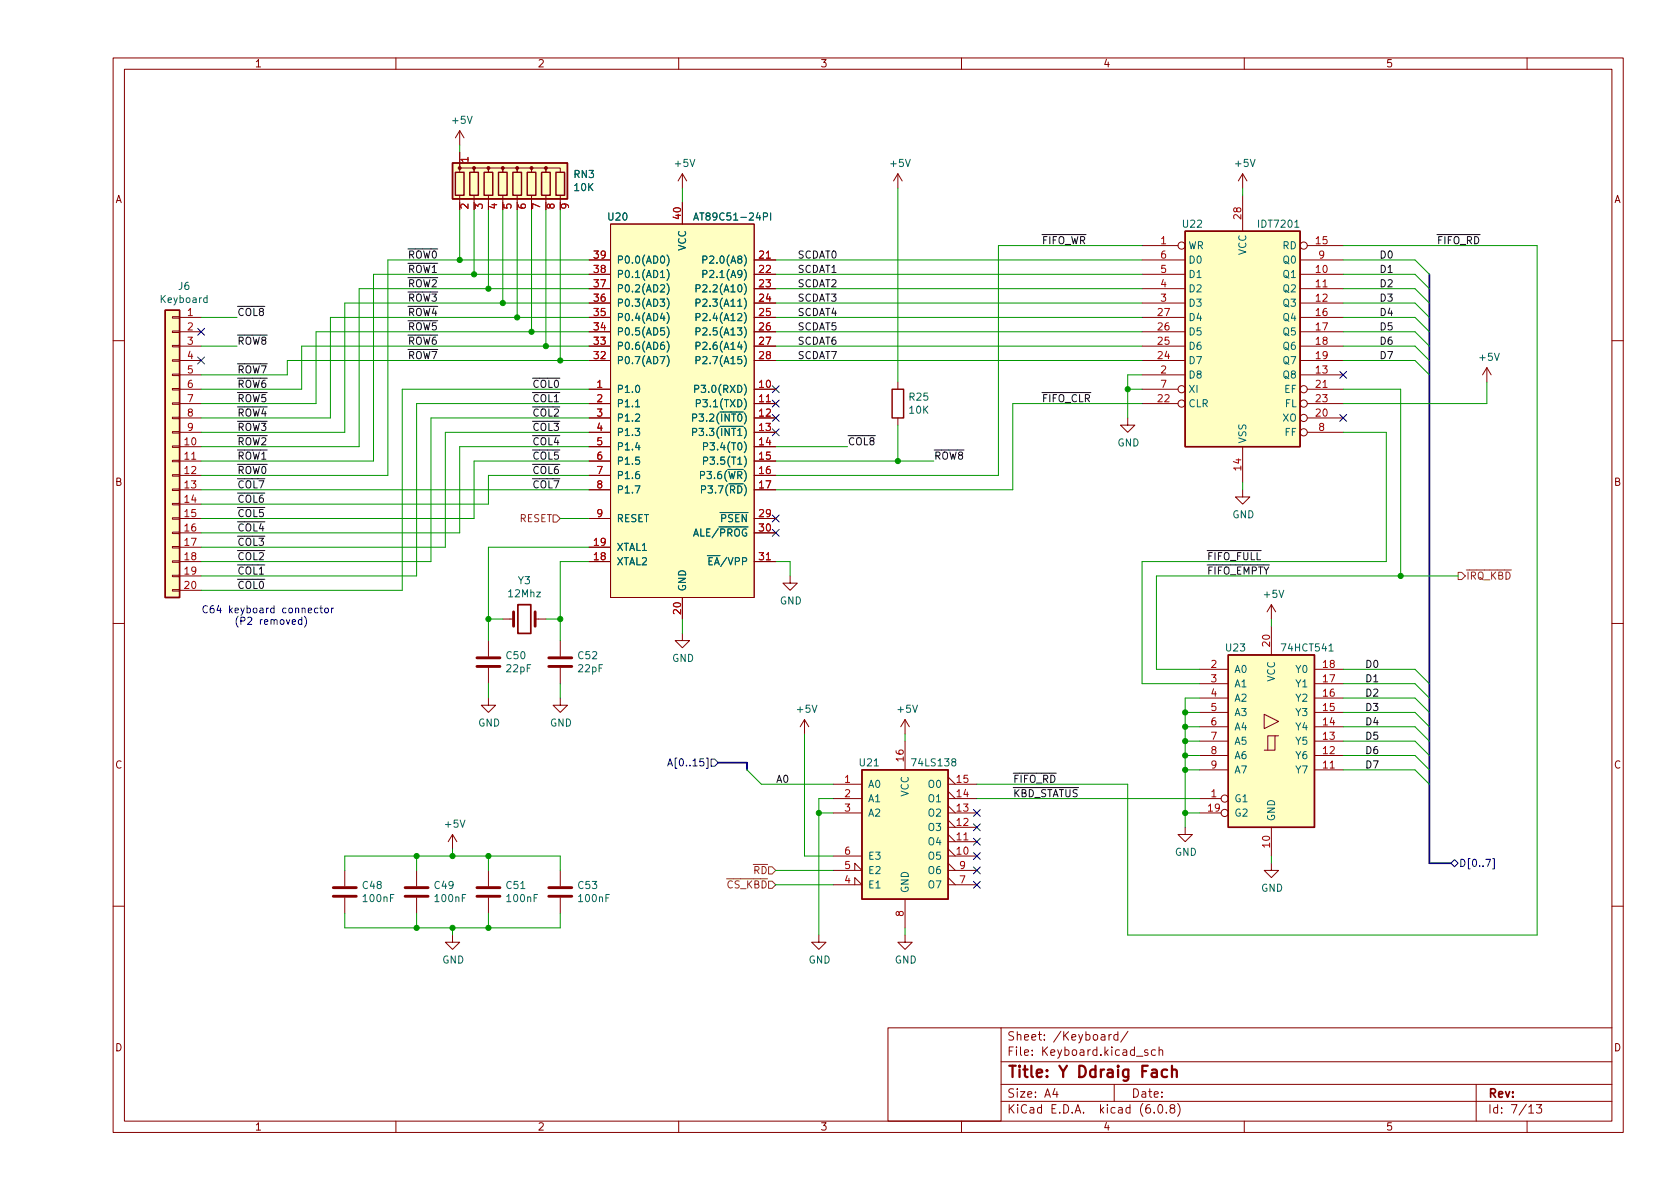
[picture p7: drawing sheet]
<svg xmlns="http://www.w3.org/2000/svg" width="297mm" height="210mm" viewBox="0 0 297 210" stroke-linecap="round" stroke-linejoin="round" font-family="sans-serif">
<g fill="none" stroke="#840000" stroke-width=".18">
<path d="M20 10.2h267v190.1h-267zM22 12.2h263v186.1h-263zM70 10.2v2M120 10.2v2M170 10.2v2M220 10.2v2M270 10.2v2M81.3 30.5v-.8h2.5v.8v-.8h2.6v.8v-.8h2.5v.8v-.8h2.5v.8v-.8h2.6v.8v-.8h2.5v.8v-.8h2.6v.8M81.3 23.1l-.8 1.3M81.3 23.1v2.5M81.3 26.9v2.6M81.3 34.5v1.3"/>
<path d="M81.3 23.1l.7 1.3M83.8 34.5v1.3M86.4 34.5v1.3M88.9 34.5v1.3M91.4 34.5v1.3M94 34.5v1.3M96.5 34.5v1.3M99.1 34.5v1.3M107.9 39.6h25.4v66.1h-25.4zM120.6 30.7l-.7 1.3M120.6 30.7v2.6M120.6 35.8v3.8"/>
<path d="M120.6 30.7l.8 1.3M158.7 30.7l-.7 1.3M158.7 30.7v2.6M158.7 30.7l.8 1.3M219.7 30.7l-.8 1.3M219.7 30.7v2.6M219.7 34.5v6.4M219.7 30.7l.8 1.3M30.5 58.5h1.2v.3h-1.2zM30.5 56h1.2v.3h-1.2zM31.7 56.1h3.9M31.7 58.7h3.9"/>
<path d="M104.1 56.1h3.8M104.1 58.7h3.8M104.1 46h3.8M104.1 48.5h3.8M104.1 51h3.8M104.1 53.6h3.8M133.3 56.1h3.9M133.3 58.7h3.9M133.3 46h3.9M133.3 48.5h3.9M133.3 51h3.9M133.3 53.6h3.9"/>
<path d="M201.9 56.1h7.6M201.9 58.7h7.6M201.9 46h7.6M201.9 48.5h7.6M201.9 51h7.6M201.9 53.6h7.6M201.9 43.4h6.4M229.9 56.1h7.6M229.9 58.7h7.6M229.9 46h7.6M229.9 48.5h7.6M229.9 51h7.6"/>
<path d="M229.9 53.6h7.6M231.1 43.4h6.4M20 60.2h2M30.5 78.9h1.2v.2h-1.2zM30.5 76.3h1.2v.3h-1.2zM30.5 73.8h1.2v.2h-1.2zM30.5 71.2h1.2v.3h-1.2zM30.5 68.7h1.2v.3h-1.2zM30.5 66.2h1.2v.2h-1.2zM30.5 63.6h1.2v.3h-1.2zM30.5 61.1h1.2v.2h-1.2zM31.7 79h3.9"/>
<path d="M31.7 61.2h3.9M31.7 63.7h3.9M31.7 66.3h3.9M31.7 68.8h3.9M31.7 71.4h3.9M31.7 73.9h3.9M31.7 76.4h3.9M104.1 79h3.8M104.1 61.2h3.8M104.1 63.7h3.8M104.1 68.8h3.8M104.1 71.4h3.8"/>
<path d="M104.1 73.9h3.8M104.1 76.4h3.8M133.3 79h3.9M133.3 61.2h3.9M133.3 63.7h3.9M133.3 68.8h3.9M133.3 71.4h3.9M133.3 73.9h3.9M133.3 76.4h3.9M158.7 67.6v1.2M158.7 73.9v1.3M199.4 73.9v1.3h1.3l-1.3 1.2-1.3-1.2h1.3"/>
<path d="M201.9 61.2h7.6M201.9 63.7h7.6M201.9 66.3h7.6M201.9 68.8h6.4M201.9 71.4h6.4M219.7 79v6.3M229.9 61.2h7.6M229.9 63.7h7.6M229.9 66.3h7.6M231.1 68.8h6.4M231.1 71.4h6.4M231.1 73.9h6.4"/>
<path d="M231.1 76.4h6.4M262.9 65l-.8 1.3M262.9 65v2.6M262.9 65l.8 1.3M285 60.2h2M30.5 99.2h1.2v.2h-1.2zM30.5 96.6h1.2v.3h-1.2zM30.5 94.1h1.2v.3h-1.2zM30.5 91.6h1.2v.2h-1.2zM30.5 89h1.2v.3h-1.2zM30.5 86.5h1.2v.2h-1.2zM30.5 83.9h1.2v.3h-1.2z"/>
<path d="M30.5 81.4h1.2v.3h-1.2zM31.7 81.5h3.9M31.7 84.1h3.9M31.7 86.6h3.9M31.7 89.1h3.9M31.7 91.7h3.9M31.7 94.2h3.9M31.7 96.8h3.9M31.7 99.3h3.9M104.1 81.5h3.8M104.1 84.1h3.8M104.1 86.6h3.8"/>
<path d="M104.1 91.7h3.8M104.1 96.8h3.8M104.1 99.3h3.8M133.3 81.5h3.9M133.3 84.1h3.9M133.3 86.6h3.9M133.3 91.7h3.9M133.3 94.2h3.9M133.3 99.3h3.9M219.7 86.6v1.3h1.3l-1.3 1.2-1.3-1.2h1.3M20 110.2h2M30.5 104.3h1.2v.2h-1.2z"/>
<path d="M30.5 101.7h1.2v.3h-1.2zM31.7 101.8h3.9M31.7 104.4h3.9M86.4 113.3v2.8M86.4 118.1v2.8M88.9 109.5h1.9M94.6 109.5h1.9M99.1 113.3v2.8M99.1 118.1v2.8M120.6 112v1.3h1.3l-1.3 1.2-1.2-1.2h1.2M120.6 105.7v3.8M139.7 101.8v1.3h1.3l-1.3 1.3-1.3-1.3h1.3"/>
<path d="M212.1 118.4h5.1M224.8 106.9v2.6M224.8 110.7v5.1M224.8 106.9l-.8 1.3M224.8 106.9l.8 1.3M232.4 118.4h5.1M285 110.2h2M86.4 123.4v1.3h1.2l-1.2 1.3-1.3-1.3h1.3M99.1 123.4v1.3h1.2l-1.2 1.3-1.3-1.3h1.3M142.2 127.2l-.7 1.3M142.2 127.2v2.6M142.2 127.2l.8 1.3"/>
<path d="M147.3 138.7h5.1M160 127.2v2.6M160 131.1v5M160 127.2l-.7 1.3M160 127.2l.8 1.3M167.6 138.7h5.1M167.6 139.9l1.3 1.3M167.6 137.4l1.3 1.3M212.1 136.1h5.1M212.1 133.6h5.1M212.1 131.1h5.1M212.1 128.5h5.1"/>
<path d="M212.1 126h5.1M212.1 123.4h5.1M212.1 120.9h5.1M223.5 126.3l2.6 1.3-2.6 1.2zM225.4 130.1h-1.2v2.6M226.1 130.1h-.7v2.6h-1.9M232.4 136.1h5.1M232.4 133.6h5.1M232.4 131.1h5.1M232.4 128.5h5.1M232.4 126h5.1M232.4 123.4h5.1"/>
<path d="M232.4 120.9h5.1M61 153.9v2.8M61 158.7v2.8M73.7 153.9v2.8M73.7 158.7v2.8M80 147.6l-.8 1.2M80 147.6v2.5M80 147.6l.8 1.2M86.4 153.9v2.8M86.4 158.7v2.8M99.1 153.9v2.8M99.1 158.7v2.8"/>
<path d="M147.3 156.5h5.1l-1.3-1.3v1.3M147.3 153.9h5.1l-1.3-1.3v1.3M147.3 151.4h5.1M147.3 143.8h5.1M147.3 141.2h5.1M160 159v5.1M167.6 151.4h5.1M167.6 150.1l1.3 1.3M167.6 148.8h5.1M167.6 147.6l1.3 1.2M167.6 146.3h5.1M167.6 145l1.3 1.3"/>
<path d="M167.6 143.8h5.1M167.6 142.5l1.3 1.3M167.6 141.2h5.1M167.6 156.5h5.1M167.6 153.9h5.1M167.6 155.2l1.3 1.3M167.6 152.6l1.3 1.3M209.5 146.3v1.3h1.3l-1.3 1.2-1.2-1.2h1.2M212.1 143.8h3.8M212.1 141.2h3.8M224.8 152.6v1.3h1.3l-1.3 1.3-1.3-1.3h1.3M224.8 146.3v5.1"/>
<path d="M20 160.2h2M80 165.3v1.3h1.3l-1.3 1.3-1.3-1.3h1.3M144.8 165.3v1.3h1.2l-1.2 1.3-1.3-1.3h1.3M160 165.3v1.3h1.3l-1.3 1.3-1.3-1.3h1.3M285 160.2h2M70 198.3v2M120 198.3v2M157 181.8h20v16.5h-20zM170 198.3v2M177 194.8h108M177 191.8h108M177 187.8h108"/>
<path d="M177 181.8h108M186.5 192.5l-.4 1h1M186.9 193v1M196.1 182.9v1M196.5 182.9l-.3 .1-.1 .2M197 191.8v3M197.6 183l-.4-.1-.3 .3v.4l.2 .3h.5M197.6 182.4v1.5M199.4 182.4l-1.3 1.9M200.9 186.8h1.2M202.9 185.7l-.3-.1-.2 .2v.3l.5 .1v.4h-.5M204.1 196.7v.1"/>
<path d="M204.3 185.7l-.4-.1-.3 .3v.4l.1 .3h.6M204.9 195.4l.2-.1a.81 .81 0 0 1 .6 .7 .81 .81 0 0 1-.3 .8h-.2a.81 .81 0 0 1-.6-.6 .81 .81 0 0 1 .3-.8zM204.9 185.8l.2-.2 .4 .1 .1 .9M204.9 185.1v1.5M206.2 196.7v.1M207.1 196l-.2-.3v-.2l.2-.2 .5 .1 .1 .2-.1 .2-.6 .2-.1 .3v.4l.2 .1h.5l.1-.3-.1-.4-.2-.1M208.2 195.1a1.72 1.72 0 0 1 0 2.3M220 198.3v2M261 191.8v6.5M270 198.3v2M270.3 195.8l.4-.5v1.5M270.3 196.8h.9"/>
<path d="M271.7 195.3h.9l-.5 .6 .4 .1v.7l-.2 .1h-.4l-.2-.1"/>
<circle cx="208.9" cy="43.4" r=".63"/>
<circle cx="230.5" cy="43.4" r=".63"/>
<circle cx="208.9" cy="71.4" r=".63"/>
<circle cx="208.9" cy="68.8" r=".63"/>
<circle cx="230.5" cy="73.9" r=".63"/>
<circle cx="230.5" cy="71.4" r=".63"/>
<circle cx="230.5" cy="76.4" r=".63"/>
<circle cx="230.5" cy="68.8" r=".63"/>
<circle cx="216.5" cy="141.2" r=".63"/>
<circle cx="216.5" cy="143.8" r=".63"/>
</g>
<path d="M206.4 189.2l-.6-.1-.4 .4v.6l.2 .3 .2 .1 .6-.1M207.2 189.3a.5 .5 0 0 1 .9 .1v1.1M207.2 188.5v2" fill="none" stroke="#840000" stroke-width=".4"/>
<g fill="#ffffc2" stroke="#ffffc2" stroke-width=".18">
<path d="M152.4 136.1h15.2v22.9h-15.2z"/>
<path d="M29.2 54.9h2.5v50.8h-2.5z"/>
<path d="M80 28.8h20.3v6.4h-20.3z"/>
<path d="M217.2 115.8h15.2v30.5h-15.2z"/>
<path d="M107.9 39.6h25.4v66.1h-25.4z"/>
<path d="M209.5 40.9h20.4v38.1h-20.4z"/>
</g>
<g fill="none" stroke="#840000" stroke-width=".25">
<path d="M80 28.8h20.3v6.4h-20.3zM80.5 30.5h1.5v4h-1.5zM83.1 30.5h1.5v4h-1.5zM85.6 30.5h1.5v4h-1.5zM88.1 30.5h1.6v4h-1.6zM90.7 30.5h1.5v4h-1.5zM93.2 30.5h1.5v4h-1.5zM95.8 30.5h1.5v4h-1.5zM98.3 30.5h1.5v4h-1.5zM29.2 54.9h2.5v50.8h-2.5zM209.5 40.9h20.4v38.1h-20.4zM157.7 68.8h2.1v5.1h-2.1z"/>
<path d="M217.2 115.8h15.2v30.5h-15.2zM152.4 136.1h15.2v22.9h-15.2z"/>
</g>
<g fill="none" stroke="#840000" stroke-width=".51">
<path d="M84.3 117.9h4.1M84.3 116.3h4.1M90.8 108.2v2.5M94.6 108.2v2.5M97 117.9h4.1M97 116.3h4.1M58.9 158.5h4.1M58.9 157h4.1M71.6 158.5h4.1M71.6 157h4.1M84.3 158.5h4.1M84.3 157h4.1"/>
<path d="M97 158.5h4.1M97 157h4.1"/>
</g>
<g fill="none" stroke="#006464" stroke-width=".18">
<path d="M122.6 38.9l.5-1.2 .4 1.2M122.8 38.6h.6M136.3 37.7v1.2M36.6 52.7h-.3l-.3 .2 .1 .5h.5M36.6 52.2v1.3M117.9 57.8a1.46 1.46 0 0 1 0 1.9M117.9 55.3a1.46 1.46 0 0 1 0 1.9M117.9 52.7a1.46 1.46 0 0 1 0 1.9M117.9 50.2a1.46 1.46 0 0 1 0 1.9M117.9 47.6a1.46 1.46 0 0 1 0 2M117.9 45.1a1.46 1.46 0 0 1 0 1.9M123.1 51h.6l.1-.2-.1-.3-.6-.1v1.2"/>
<path d="M123.1 53.6l.6-.1 .1-.2-.1-.3-.6-.1v1.3M123.1 56.1l.6-.1 .1-.1-.1-.3-.6-.2v1.3M123.1 58.6h.6l.1-.2-.1-.3-.6-.1v1.2M124.3 45.9h.6l.1-.2-.1-.3-.6-.1v1.2M124.3 48.5l.6-.1 .1-.2-.1-.3-.6-.1v1.3M112.4 71.9h.7M117.9 62.9a1.46 1.46 0 0 1 0 1.9M117.9 60.3a1.46 1.46 0 0 1 0 2M122.8 68.8l.6-.1 .1-.1v-.3l-.7-.2v1.3M123.1 61.2l.6-.1 .1-.2-.1-.3-.6-.1v1.3M123.1 63.7h.6l.1-.2-.1-.3-.6-.1v1.2M123.1 71.3h.6l.2-.2-.1-.3-.7-.1v1.2"/>
<path d="M124.4 79l.6-.1 .1-.2v-.3l-.7-.1v1.3M124.4 81.5l.6-.1 .1-.1v-.3l-.7-.2v1.3M235 115.1h.7"/>
</g>
<path d="M91.6 106.9h2.3v5.1h-2.3z" fill="none" stroke="#840000" stroke-width=".3"/>
<g fill="#840000" stroke="#840000" stroke-width=".18">
<circle cx="81.3" cy="29.7" r=".25"/>
<circle cx="83.8" cy="29.7" r=".25"/>
<circle cx="86.4" cy="29.7" r=".25"/>
<circle cx="88.9" cy="29.7" r=".25"/>
<circle cx="91.4" cy="29.7" r=".25"/>
<circle cx="94" cy="29.7" r=".25"/>
<circle cx="96.5" cy="29.7" r=".25"/>
</g>
<g fill="none" stroke="#000084" stroke-width=".18">
<path d="M35 58.1l1.2 1.2M36.2 58.1l-1.2 1.2M35 63.1l1.2 1.3M36.2 63.1l-1.2 1.3M136.6 75.8l1.2 1.3M136.6 73.3l1.2 1.2M136.6 70.8l1.2 1.2M136.6 68.2l1.2 1.2M137.8 75.8l-1.2 1.3M137.8 73.3l-1.2 1.2M137.8 70.8l-1.2 1.2M137.8 68.2l-1.2 1.2"/>
<path d="M236.9 73.3l1.2 1.2M236.9 65.7l1.2 1.2M238.1 73.3l-1.2 1.2M238.1 65.7l-1.2 1.2M136.6 93.6l1.2 1.2M136.6 91.1l1.2 1.2M137.8 93.6l-1.2 1.2M137.8 91.1l-1.2 1.2M118.1 135.4l.4-1.2 .4 1.2M118.2 135.1h.6M125.7 134.2h.7l.6 .7-.6 .6h-.7zM172.1 150.8l1.2 1.2"/>
<path d="M172.1 153.3l1.2 1.2M172.1 143.1l1.2 1.3M172.1 148.2l1.2 1.2M172.1 145.7l1.2 1.2M172.1 155.8l1.2 1.3M173.3 150.8l-1.2 1.2M173.3 153.3l-1.2 1.2M173.3 143.1l-1.2 1.3M173.3 148.2l-1.2 1.2M173.3 145.7l-1.2 1.2M173.3 155.8l-1.2 1.3M256.5 152.6l.7-.6 .6 .6-.6 .7z"/>
<path d="M263.9 151.8h.3v1.8h-.3"/>
</g>
<path d="M97.8 91.1h.6l.7 .6-.7 .6h-.6zM257.8 101.2h.6l.7 .6-.7 .7h-.6zM135.9 155.8h.6l.7 .7-.7 .6h-.6z" fill="none" stroke="#725600" stroke-width=".18"/>
<g fill="none" stroke="#0f0f0f" stroke-width=".18">
<path d="M95.2 72.4a.6 .6 0 0 0-.9 .5 .6 .6 0 0 0 .6 .7l.3-.1M95.8 80l.2-.1a.43 .43 0 0 1 .5 .5v.4a.42 .42 0 0 1-.4 .4 .42 .42 0 0 1-.4-.4v-.4zM95.8 72.4l.2-.1a.43 .43 0 0 1 .5 .4v.5a.42 .42 0 0 1-.4 .4 .42 .42 0 0 1-.4-.4v-.5zM97 79.9v1.3h.7M97 72.3v1.3h.7M98 72.4l.5-.1 .2 .4-.7 .9h.7M98.7 79.9h-.6l-.1 .6 .2-.1 .4 .1 .1 .2v.4l-.2 .1-.5-.1M43 97.8a.6 .6 0 0 0-.8 .5 .6 .6 0 0 0 .6 .7l.2-.1M43 90.2a.6 .6 0 0 0-.8 .4 .6 .6 0 0 0 .6 .8l.2-.2M43.6 97.9l.2-.2a.43 .43 0 0 1 .5 .4v.5a.42 .42 0 0 1-.4 .4 .42 .42 0 0 1-.4-.4zM43.6 90.3l.2-.2a.43 .43 0 0 1 .5 .4v.4a.42 .42 0 0 1-.4 .5 .42 .42 0 0 1-.4-.5zM44.9 97.7v1.3h.6"/>
<path d="M44.9 90.1v1.3h.6M45.9 97.8l.4-.1 .3 .4-.8 .9h.8M46.5 90.1h-.6v.6l.1-.1h.5l.1 .2-.1 .4-.2 .2-.4-.2M95.2 80.1a.6 .6 0 0 0-.9 .4 .6 .6 0 0 0 .6 .7l.3-.1M95.2 85.1a.6 .6 0 0 0-.9 .5 .6 .6 0 0 0 .6 .7l.3-.1M95.8 85.1l.2-.1a.43 .43 0 0 1 .5 .4v.5a.42 .42 0 0 1-.4 .4 .42 .42 0 0 1-.4-.4v-.5zM97 85v1.3h.7M98 85h.8l-.5 1.3M43 102.9a.6 .6 0 0 0-.8 .4 .6 .6 0 0 0 .6 .8l.2-.2M43.6 103l.2-.2a.43 .43 0 0 1 .5 .4v.4a.42 .42 0 0 1-.4 .5 .42 .42 0 0 1-.4-.5zM44.9 102.8v1.3h.6M46 102.9l.2-.1a.68 .68 0 0 1 .4 .6 .68 .68 0 0 1-.4 .7 .84 .84 0 0 1-.2-1.2z"/>
</g>
<path d="M49.7 109.6h.3l.2 .2v.4l-.2 .2h-.3l-.2-.2zM50.6 109.6l.3 .8 .3-.8M51.7 110l.6-.1-.1-.3h-.4l-.1 .2v.6h.5M53.4 109.6h-.4l-.2 .2 .1 .6h.5M53.4 109.1v1.3M53.8 109a1.46 1.46 0 0 1 0 1.9M56.2 107.6l-.4-.1-.2 .3 .1 .5h.5M56.6 107.5h.4M56.7 107.1v1.1l.3 .2M57.5 107.6l.3-.1 .3 .3v.3l-.3 .3-.3-.1-.1-.2zM58.6 107.5v.9M59 107.5l-.4 .3" fill="none" stroke="#0000c2" stroke-width=".18"/>
<path d="M252.7 48.5v104.1h3.8M127 134.9h5.1v1.2" fill="none" stroke="#000084" stroke-width=".3"/>
<g fill="none" stroke="#009600" stroke-width=".18">
<path d="M81.3 25.6v1.3M81.3 37.1v8.9M83.8 37.1v11.4M86.4 37.1v13.9M88.9 37.1v16.5M91.4 37.1v19M94 37.1v21.6M96.5 37.1v24.1M99.1 37.1v26.6M120.6 33.3v2.5M158.7 33.3v34.3M219.7 33.3v1.2"/>
<path d="M35.6 56.1h6.3M104.1 48.5h-38.1v33h-30.4M104.1 58.7h-48.2v12.7h-20.3M104.1 51h-40.6v28h-27.9M104.1 56.1h-45.7v17.8h-22.8M104.1 46h-35.5v38.1h-33M104.1 53.6h-43.1v22.8h-25.4M137.2 58.7h64.7M137.2 48.5h64.7M137.2 51h64.7M137.2 56.1h64.7M137.2 46h64.7"/>
<path d="M137.2 53.6h64.7M201.9 43.4h-25.4v40.7h-39.3M237.5 43.4h34.3v121.9h-72.4v-26.6h-26.7M237.5 58.7h12.7l2.5 2.5M237.5 48.5h12.7l2.5 2.5M237.5 51h12.7l2.5 2.6M237.5 56.1h12.7l2.5 2.6M237.5 46h12.7l2.5 2.5M237.5 53.6h12.7l2.5 2.5M35.6 61.2h6.3M104.1 63.7h-53.3v2.6h-15.2M104.1 61.2h-50.8v7.6h-17.7"/>
<path d="M104.1 76.4h-25.4v20.4h-43.1M104.1 71.4h-30.4v30.4h-38.1M104.1 73.9h-27.9v25.4h-40.6M104.1 79h-22.8v15.2h-45.7M104.1 68.8h-33v35.6h-35.5M137.2 63.7h64.7M137.2 61.2h64.7M137.2 79h12.7M158.7 75.2v6.3M199.4 68.8h2.5M201.9 71.4h-22.8v15.2h-41.9M201.9 66.3h-2.5v7.6"/>
<path d="M237.5 63.7h12.7l2.5 2.6M237.5 61.2h12.7l2.5 2.5M237.5 76.4h7.6v22.9h-43.2v21.6h10.2M237.5 68.8h10.1v33M262.9 67.6v3.8h-25.4M35.6 86.6h68.5M99.1 91.7h5M104.1 81.5h-20.3v10.2h-48.2M104.1 84.1h-17.7v5h-50.8M104.1 99.3h-5v14M104.1 96.8h-17.7v16.5M137.2 81.5h27.9"/>
<path d="M137.2 99.3h2.5v2.5M219.7 85.3v1.3M86.4 109.5h2.5M96.5 109.5h2.6M120.6 109.5v2.5M224.8 109.5v1.2M237.5 118.4h12.7l2.5 2.5M257.8 101.8h-53.3v16.6h7.6M86.4 120.9v2.5M99.1 120.9v2.5M132.1 136.1l2.5 2.6h12.7M142.2 129.8v21.6h5.1"/>
<path d="M160 129.8v1.3M209.5 126h2.6M209.5 128.5h2.6M209.5 136.1h2.6M209.5 133.6h2.6M209.5 131.1h2.6M212.1 123.4h-2.6v22.9M237.5 126h12.7l2.5 2.5M237.5 128.5h12.7l2.5 2.6M237.5 123.4h12.7l2.5 2.6M237.5 120.9h12.7l2.5 2.5M237.5 136.1h12.7l2.5 2.6"/>
<path d="M237.5 133.6h12.7l2.5 2.5M237.5 131.1h12.7l2.5 2.5M61 153.9v-2.5h38.1v2.5M73.7 151.4v2.5M80 150.1v1.3M86.4 151.4v2.5M137.2 156.5h10.1M137.2 153.9h10.1M144.8 143.8h2.5M147.3 141.2h-2.5v24.1M172.7 141.2h39.4M209.5 143.8h2.6"/>
<path d="M224.8 151.4v1.2M61 161.5v2.6h38.1v-2.6M73.7 161.5v2.6M80 164.1v1.2M86.4 161.5v2.6M160 164.1v1.2"/>
</g>
<g fill="#009600" stroke="#009600" stroke-width=".18">
<circle cx="158.7" cy="81.5" r=".46"/>
<circle cx="209.5" cy="143.8" r=".46"/>
<circle cx="209.5" cy="136.1" r=".46"/>
<circle cx="209.5" cy="131.1" r=".46"/>
<circle cx="209.5" cy="128.5" r=".46"/>
<circle cx="247.6" cy="101.8" r=".46"/>
<circle cx="199.4" cy="68.8" r=".46"/>
<circle cx="209.5" cy="126" r=".46"/>
<circle cx="209.5" cy="133.6" r=".46"/>
<circle cx="83.8" cy="48.5" r=".46"/>
<circle cx="86.4" cy="51" r=".46"/>
<circle cx="96.5" cy="61.2" r=".46"/>
<circle cx="99.1" cy="63.7" r=".46"/>
<circle cx="91.4" cy="56.1" r=".46"/>
<circle cx="88.9" cy="53.6" r=".46"/>
<circle cx="94" cy="58.7" r=".46"/>
<circle cx="81.3" cy="46" r=".46"/>
<circle cx="86.4" cy="164.1" r=".46"/>
<circle cx="80" cy="164.1" r=".46"/>
<circle cx="73.7" cy="151.4" r=".46"/>
<circle cx="80" cy="151.4" r=".46"/>
<circle cx="73.7" cy="164.1" r=".46"/>
<circle cx="86.4" cy="151.4" r=".46"/>
<circle cx="144.8" cy="143.8" r=".46"/>
<circle cx="99.1" cy="109.5" r=".46"/>
<circle cx="86.4" cy="109.5" r=".46"/>
</g>
<text font-size="2.8" fill="#840000" x="178" y="190.6">Title: Y Ddraig Fach</text>
<g font-size="2.1" fill="#840000">
<text x="178" y="184">Sheet: /Keyboard/</text>
<text x="178" y="186.7">File: Keyboard.kicad_sch</text>
<text x="178" y="196.9">KiCad E.D.A. kicad (6.0.8)</text>
<text x="178" y="194.1">Size: A4</text>
<text x="200" y="194.1">Date:</text>
<text x="263" y="194.1">Rev:</text>
<text x="263" y="196.9">Id: 7/13</text>
</g>
<g font-size="1.8" fill="#840000">
<text x="45" y="11.9">1</text>
<text x="95" y="11.9">2</text>
<text x="145" y="11.9">3</text>
<text x="195" y="11.9">4</text>
<text x="245" y="11.9">5</text>
<text x="20.3" y="35.9">A</text>
<text x="285.3" y="35.9">A</text>
<text x="20.3" y="85.9">B</text>
<text x="285.3" y="85.9">B</text>
<text x="20.3" y="135.9">C</text>
<text x="285.3" y="135.9">C</text>
<text x="20.3" y="185.9">D</text>
<text x="285.3" y="185.9">D</text>
<text x="45" y="199.9">1</text>
<text x="95" y="199.9">2</text>
<text x="145" y="199.9">3</text>
<text x="195" y="199.9">4</text>
<text x="245" y="199.9">5</text>
</g>
<g font-size="1.8" fill="#006464">
<text x="80.1" y="21.9">+5V</text>
<text x="119.4" y="29.5">+5V</text>
<text x="157.5" y="29.5">+5V</text>
<text x="218.5" y="29.5">+5V</text>
<text x="101.5" y="31.5">RN3</text>
<text x="101.6" y="33.8">10K</text>
<text x="107.6" y="39">U20</text>
<text x="123.6" y="39">AT89C51-24PI</text>
<text x="209.2" y="40.3">U22</text>
<text x="222.7" y="40.3">IDT7201</text>
<text x="109" y="46.6">P0.0(AD0)</text>
<text x="121.3" y="44.4" transform="rotate(-90 121.3 44.4)">VCC</text>
<text x="125.3" y="46.6">P2.0(A8)</text>
<text x="210.1" y="44.1">WR</text>
<text x="210.1" y="46.6">D0</text>
<text x="220.3" y="45.1" transform="rotate(-90 220.3 45.1)">VCC</text>
<text x="226.8" y="44.1">RD</text>
<text x="227" y="46.6">Q0</text>
<text x="28.5" y="53.6">Keyboard</text>
<text x="31.6" y="51.3">J6</text>
<text x="109" y="51.7">P0.2(AD2)</text>
<text x="109" y="49.1">P0.1(AD1)</text>
<text x="124.3" y="51.7">P2.2(A10)</text>
<text x="125.3" y="49.1">P2.1(A9)</text>
<text x="210.1" y="51.7">D2</text>
<text x="210.1" y="49.1">D1</text>
<text x="227" y="49.1">Q1</text>
<text x="227" y="51.7">Q2</text>
<text x="109" y="59.3">P0.5(AD5)</text>
<text x="109" y="56.8">P0.4(AD4)</text>
<text x="109" y="54.2">P0.3(AD3)</text>
<text x="124.3" y="54.2">P2.3(A11)</text>
<text x="124.3" y="56.8">P2.4(A12)</text>
<text x="124.3" y="59.3">P2.5(A13)</text>
<text x="210.1" y="59.3">D5</text>
<text x="210.1" y="56.8">D4</text>
<text x="210.1" y="54.2">D3</text>
<text x="227" y="54.2">Q3</text>
<text x="227" y="56.8">Q4</text>
<text x="227" y="59.3">Q5</text>
<text x="109" y="64.4">P0.7(AD7)</text>
<text x="109" y="61.8">P0.6(AD6)</text>
<text x="124.3" y="61.8">P2.6(A14)</text>
<text x="124.3" y="64.4">P2.7(A15)</text>
<text x="210.1" y="64.4">D7</text>
<text x="210.1" y="61.8">D6</text>
<text x="227" y="61.8">Q6</text>
<text x="227" y="64.4">Q7</text>
<text x="261.7" y="63.8">+5V</text>
<text x="109" y="69.5">P1.0</text>
<text x="123.8" y="69.5">P3.0(RXD)</text>
<text x="160.8" y="70.8">R25</text>
<text x="210.1" y="66.9">D8</text>
<text x="210.1" y="69.5">XI</text>
<text x="227" y="66.9">Q8</text>
<text x="227.1" y="69.5">EF</text>
<text x="109" y="72">P1.1</text>
<text x="109" y="74.5">P1.2</text>
<text x="109" y="77.1">P1.3</text>
<text x="122.3" y="74.5">P3.2(~{INT0})</text>
<text x="122.3" y="77.1">P3.3(~{INT1})</text>
<text x="124" y="72">P3.1(TXD)</text>
<text x="160.8" y="73.1">10K</text>
<text x="210.1" y="72">CLR</text>
<text x="226.8" y="74.5">XO</text>
<text x="227.2" y="72">FL</text>
<text x="227.2" y="77.1">FF</text>
<text x="109" y="79.6">P1.4</text>
<text x="109" y="82.2">P1.5</text>
<text x="125.5" y="79.6">P3.4(T0)</text>
<text x="125.5" y="82.2">P3.5(T1)</text>
<text x="197.6" y="78.9">GND</text>
<text x="220.3" y="78.5" transform="rotate(-90 220.3 78.5)">VSS</text>
<text x="109" y="84.7">P1.6</text>
<text x="109" y="87.2">P1.7</text>
<text x="123.2" y="84.7">P3.6(~{WR})</text>
<text x="123.6" y="87.2">P3.7(~{RD})</text>
<text x="109" y="92.3">RESET</text>
<text x="121.7" y="94.9">ALE/~{PROG}</text>
<text x="126.1" y="92.3">~{PSEN}</text>
<text x="217.9" y="91.6">GND</text>
<text x="109" y="99.9">XTAL2</text>
<text x="109" y="97.4">XTAL1</text>
<text x="124.5" y="99.9">~{EA}/VPP</text>
<text x="90" y="105.6">12Mhz</text>
<text x="91.6" y="103.3">Y3</text>
<text x="121.3" y="104.6" transform="rotate(-90 121.3 104.6)">GND</text>
<text x="137.9" y="106.9">GND</text>
<text x="223.6" y="105.7">+5V</text>
<text x="89.6" y="116.6">C50</text>
<text x="89.6" y="118.9">22pF</text>
<text x="102.3" y="116.6">C52</text>
<text x="102.3" y="118.9">22pF</text>
<text x="118.8" y="117">GND</text>
<text x="216.8" y="115.2">U23</text>
<text x="218.2" y="119">A0</text>
<text x="226.9" y="115.2">74HCT541</text>
<text x="229.2" y="119">Y0</text>
<text x="218.2" y="121.5">A1</text>
<text x="218.2" y="124.1">A2</text>
<text x="225.4" y="120.6" transform="rotate(-90 225.4 120.6)">VCC</text>
<text x="229.2" y="124.1">Y2</text>
<text x="229.2" y="121.5">Y1</text>
<text x="84.5" y="128.5">GND</text>
<text x="97.2" y="128.5">GND</text>
<text x="141" y="126">+5V</text>
<text x="158.8" y="126">+5V</text>
<text x="218.2" y="126.6">A3</text>
<text x="218.2" y="129.2">A4</text>
<text x="218.2" y="131.7">A5</text>
<text x="229.2" y="131.7">Y5</text>
<text x="229.2" y="129.2">Y4</text>
<text x="229.2" y="126.6">Y3</text>
<text x="152" y="135.5">U21</text>
<text x="161.5" y="135.5">74LS138</text>
<text x="218.2" y="134.2">A6</text>
<text x="218.2" y="136.8">A7</text>
<text x="229.2" y="136.8">Y7</text>
<text x="229.2" y="134.2">Y6</text>
<text x="153.4" y="139.3">A0</text>
<text x="153.4" y="141.9">A1</text>
<text x="160.7" y="140.9" transform="rotate(-90 160.7 140.9)">VCC</text>
<text x="164.3" y="141.9">O1</text>
<text x="164.3" y="139.3">O0</text>
<text x="218.2" y="141.9">G1</text>
<text x="78.8" y="146.3">+5V</text>
<text x="153.4" y="144.4">A2</text>
<text x="164.3" y="149.5">O4</text>
<text x="164.3" y="146.9">O3</text>
<text x="164.3" y="144.4">O2</text>
<text x="218.2" y="144.4">G2</text>
<text x="225.4" y="145.3" transform="rotate(-90 225.4 145.3)">GND</text>
<text x="153.4" y="154.6">E2</text>
<text x="153.4" y="152">E3</text>
<text x="164.3" y="152">O5</text>
<text x="164.3" y="154.6">O6</text>
<text x="207.7" y="151.3">GND</text>
<text x="64.2" y="157.2">C48</text>
<text x="64.3" y="159.5">100nF</text>
<text x="76.9" y="157.2">C49</text>
<text x="77" y="159.5">100nF</text>
<text x="89.6" y="157.2">C51</text>
<text x="89.7" y="159.5">100nF</text>
<text x="102.3" y="157.2">C53</text>
<text x="102.4" y="159.5">100nF</text>
<text x="153.4" y="157.1">E1</text>
<text x="160.7" y="158" transform="rotate(-90 160.7 158)">GND</text>
<text x="164.3" y="157.1">O7</text>
<text x="223" y="157.7">GND</text>
<text x="78.2" y="170.4">GND</text>
<text x="142.9" y="170.4">GND</text>
<text x="158.2" y="170.4">GND</text>
</g>
<g font-size="1.8" fill="#a90000">
<text x="82.8" y="28.7" transform="rotate(-90 82.8 28.7)">1</text>
<text x="82.8" y="36.9" transform="rotate(-90 82.8 36.9)">2</text>
<text x="85.3" y="36.9" transform="rotate(-90 85.3 36.9)">3</text>
<text x="87.9" y="36.9" transform="rotate(-90 87.9 36.9)">4</text>
<text x="90.4" y="36.9" transform="rotate(-90 90.4 36.9)">5</text>
<text x="93" y="36.9" transform="rotate(-90 93 36.9)">6</text>
<text x="95.5" y="36.9" transform="rotate(-90 95.5 36.9)">7</text>
<text x="98" y="36.9" transform="rotate(-90 98 36.9)">8</text>
<text x="100.6" y="36.9" transform="rotate(-90 100.6 36.9)">9</text>
<text x="120.4" y="38.7" transform="rotate(-90 120.4 38.7)">40</text>
<text x="219.5" y="38.7" transform="rotate(-90 219.5 38.7)">28</text>
<text x="105.1" y="45.7">39</text>
<text x="134.3" y="45.7">21</text>
<text x="205.2" y="43.2">1</text>
<text x="205.2" y="45.7">6</text>
<text x="232.7" y="43.2">15</text>
<text x="233.2" y="45.7">9</text>
<text x="105.1" y="53.3">36</text>
<text x="105.1" y="50.8">37</text>
<text x="105.1" y="48.3">38</text>
<text x="134.3" y="48.3">22</text>
<text x="134.3" y="50.8">23</text>
<text x="134.3" y="53.3">24</text>
<text x="205.2" y="53.3">3</text>
<text x="205.2" y="50.8">4</text>
<text x="205.2" y="48.3">5</text>
<text x="232.7" y="48.3">10</text>
<text x="232.7" y="50.8">11</text>
<text x="232.7" y="53.3">12</text>
<text x="33.2" y="55.9">1</text>
<text x="33.2" y="58.4">2</text>
<text x="105.1" y="58.4">34</text>
<text x="105.1" y="55.9">35</text>
<text x="134.3" y="55.9">25</text>
<text x="134.3" y="58.4">26</text>
<text x="204.8" y="58.4">26</text>
<text x="204.8" y="55.9">27</text>
<text x="232.7" y="55.9">16</text>
<text x="232.7" y="58.4">17</text>
<text x="33.2" y="61">3</text>
<text x="33.2" y="63.5">4</text>
<text x="105.1" y="63.5">32</text>
<text x="105.1" y="61">33</text>
<text x="134.3" y="61">27</text>
<text x="134.3" y="63.5">28</text>
<text x="204.8" y="63.5">24</text>
<text x="204.8" y="61">25</text>
<text x="232.7" y="61">18</text>
<text x="232.7" y="63.5">19</text>
<text x="33.2" y="66">5</text>
<text x="33.2" y="68.6">6</text>
<text x="33.2" y="71.1">7</text>
<text x="105.6" y="68.6">1</text>
<text x="105.6" y="71.1">2</text>
<text x="134.3" y="68.6">10</text>
<text x="134.3" y="71.1">11</text>
<text x="204.8" y="71.1">22</text>
<text x="205.2" y="66">2</text>
<text x="205.2" y="68.6">7</text>
<text x="232.7" y="66">13</text>
<text x="232.7" y="68.6">21</text>
<text x="232.7" y="71.1">23</text>
<text x="33.2" y="73.7">8</text>
<text x="33.2" y="76.2">9</text>
<text x="105.6" y="73.7">3</text>
<text x="105.6" y="76.2">4</text>
<text x="134.3" y="73.7">12</text>
<text x="134.3" y="76.2">13</text>
<text x="232.7" y="73.7">20</text>
<text x="233.2" y="76.2">8</text>
<text x="32.7" y="78.7">10</text>
<text x="32.7" y="81.3">11</text>
<text x="32.7" y="83.8">12</text>
<text x="105.6" y="78.7">5</text>
<text x="105.6" y="81.3">6</text>
<text x="105.6" y="83.8">7</text>
<text x="134.3" y="78.7">14</text>
<text x="134.3" y="81.3">15</text>
<text x="134.3" y="83.8">16</text>
<text x="219.5" y="83.1" transform="rotate(-90 219.5 83.1)">14</text>
<text x="32.7" y="86.4">13</text>
<text x="32.7" y="88.9">14</text>
<text x="105.6" y="86.4">8</text>
<text x="134.3" y="86.4">17</text>
<text x="32.7" y="91.4">15</text>
<text x="32.7" y="94">16</text>
<text x="105.6" y="91.4">9</text>
<text x="134.3" y="91.4">29</text>
<text x="134.3" y="94">30</text>
<text x="32.7" y="96.5">17</text>
<text x="32.7" y="99.1">18</text>
<text x="32.7" y="101.6">19</text>
<text x="105.1" y="99.1">18</text>
<text x="105.1" y="96.5">19</text>
<text x="134.3" y="99.1">31</text>
<text x="32.7" y="104.1">20</text>
<text x="120.4" y="108.5" transform="rotate(-90 120.4 108.5)">20</text>
<text x="214.1" y="118.1">2</text>
<text x="224.5" y="114.3" transform="rotate(-90 224.5 114.3)">20</text>
<text x="234" y="118.1">18</text>
<text x="214.1" y="120.6">3</text>
<text x="214.1" y="123.2">4</text>
<text x="214.1" y="125.7">5</text>
<text x="234" y="125.7">15</text>
<text x="234" y="123.2">16</text>
<text x="234" y="120.6">17</text>
<text x="214.1" y="128.3">6</text>
<text x="214.1" y="130.8">7</text>
<text x="234" y="130.8">13</text>
<text x="234" y="128.3">14</text>
<text x="159.8" y="134.6" transform="rotate(-90 159.8 134.6)">16</text>
<text x="214.1" y="133.3">8</text>
<text x="214.1" y="135.9">9</text>
<text x="234" y="135.9">11</text>
<text x="234" y="133.3">12</text>
<text x="149.4" y="138.4">1</text>
<text x="149.4" y="141">2</text>
<text x="149.4" y="143.5">3</text>
<text x="169.2" y="143.5">13</text>
<text x="169.2" y="141">14</text>
<text x="169.2" y="138.4">15</text>
<text x="213.6" y="143.5">19</text>
<text x="214.1" y="141">1</text>
<text x="169.2" y="148.6">11</text>
<text x="169.2" y="146">12</text>
<text x="224.5" y="149.8" transform="rotate(-90 224.5 149.8)">10</text>
<text x="149.4" y="153.7">5</text>
<text x="149.4" y="151.1">6</text>
<text x="169.2" y="151.1">10</text>
<text x="169.7" y="153.7">9</text>
<text x="149.4" y="156.2">4</text>
<text x="169.7" y="156.2">7</text>
<text x="159.8" y="162" transform="rotate(-90 159.8 162)">8</text>
</g>
<g font-size="1.8" fill="#0f0f0f">
<text x="70.8" y="45.7">~{ROW0}</text>
<text x="141" y="45.7">SCDAT0</text>
<text x="184.1" y="43.2">~{FIFO_WR}</text>
<text x="243.8" y="45.7">D0</text>
<text x="254" y="43.2">~{FIFO_RD}</text>
<text x="70.8" y="48.2">~{ROW1}</text>
<text x="70.8" y="50.8">~{ROW2}</text>
<text x="70.8" y="53.3">~{ROW3}</text>
<text x="141" y="53.3">SCDAT3</text>
<text x="141" y="50.8">SCDAT2</text>
<text x="141" y="48.2">SCDAT1</text>
<text x="243.8" y="48.2">D1</text>
<text x="243.8" y="53.3">D3</text>
<text x="243.8" y="50.8">D2</text>
<text x="41.9" y="55.9">~{COL8}</text>
<text x="70.8" y="55.9">~{ROW4}</text>
<text x="70.8" y="58.4">~{ROW5}</text>
<text x="141" y="55.9">SCDAT4</text>
<text x="141" y="58.4">SCDAT5</text>
<text x="243.8" y="58.4">D5</text>
<text x="243.8" y="55.9">D4</text>
<text x="41.9" y="60.9">~{ROW8}</text>
<text x="70.8" y="63.5">~{ROW7}</text>
<text x="70.8" y="60.9">~{ROW6}</text>
<text x="141" y="60.9">SCDAT6</text>
<text x="141" y="63.5">SCDAT7</text>
<text x="243.8" y="63.5">D7</text>
<text x="243.8" y="60.9">D6</text>
<text x="41.9" y="68.6">~{ROW6}</text>
<text x="41.9" y="66">~{ROW7}</text>
<text x="41.9" y="71.1">~{ROW5}</text>
<text x="93" y="71.1">~{COL1}</text>
<text x="93" y="68.6">~{COL0}</text>
<text x="184.1" y="71.1">~{FIFO_CLR}</text>
<text x="41.9" y="76.2">~{ROW3}</text>
<text x="41.9" y="73.6">~{ROW4}</text>
<text x="93" y="76.2">~{COL3}</text>
<text x="41.9" y="81.3">~{ROW1}</text>
<text x="41.9" y="83.8">~{ROW0}</text>
<text x="41.9" y="78.7">~{ROW2}</text>
<text x="93" y="83.8">~{COL6}</text>
<text x="93" y="78.7">~{COL4}</text>
<text x="149.9" y="78.7">~{COL8}</text>
<text x="165.1" y="81.3">~{ROW8}</text>
<text x="41.9" y="86.3">~{COL7}</text>
<text x="41.9" y="88.9">~{COL6}</text>
<text x="41.9" y="94">~{COL4}</text>
<text x="41.9" y="101.6">~{COL1}</text>
<text x="41.9" y="96.5">~{COL3}</text>
<text x="213.4" y="99">~{FIFO_FULL}</text>
<text x="213.4" y="101.6">~{FIFO_EMPTY}</text>
<text x="241.3" y="118.1">D0</text>
<text x="241.3" y="123.2">D2</text>
<text x="241.3" y="125.7">D3</text>
<text x="241.3" y="120.6">D1</text>
<text x="241.3" y="128.3">D4</text>
<text x="241.3" y="130.8">D5</text>
<text x="241.3" y="135.9">D7</text>
<text x="241.3" y="133.3">D6</text>
<text x="137.2" y="138.4">A0</text>
<text x="179.1" y="141">~{KBD_STATUS}</text>
<text x="179.1" y="138.4">~{FIFO_RD}</text>
</g>
<g font-size="1.8" fill="#725600">
<text x="91.8" y="92.3">RESET</text>
<text x="259.2" y="102.5">~{IRQ_KBD}</text>
<text x="131.9" y="154.6">~{RD}</text>
<text x="127.1" y="157.1">~{CS_KBD}</text>
</g>
<g font-size="1.8" fill="#0000c2">
<text x="35.6" y="108.4">C64 keyboard connector</text>
<text x="38.5" y="110.5">(P2 removed)</text>
</g>
<g font-size="1.8" fill="#000084">
<text x="119.2" y="135.5">A[0..15]</text>
<text x="257.9" y="153.3">D[0..7]</text>
</g>
</svg>
